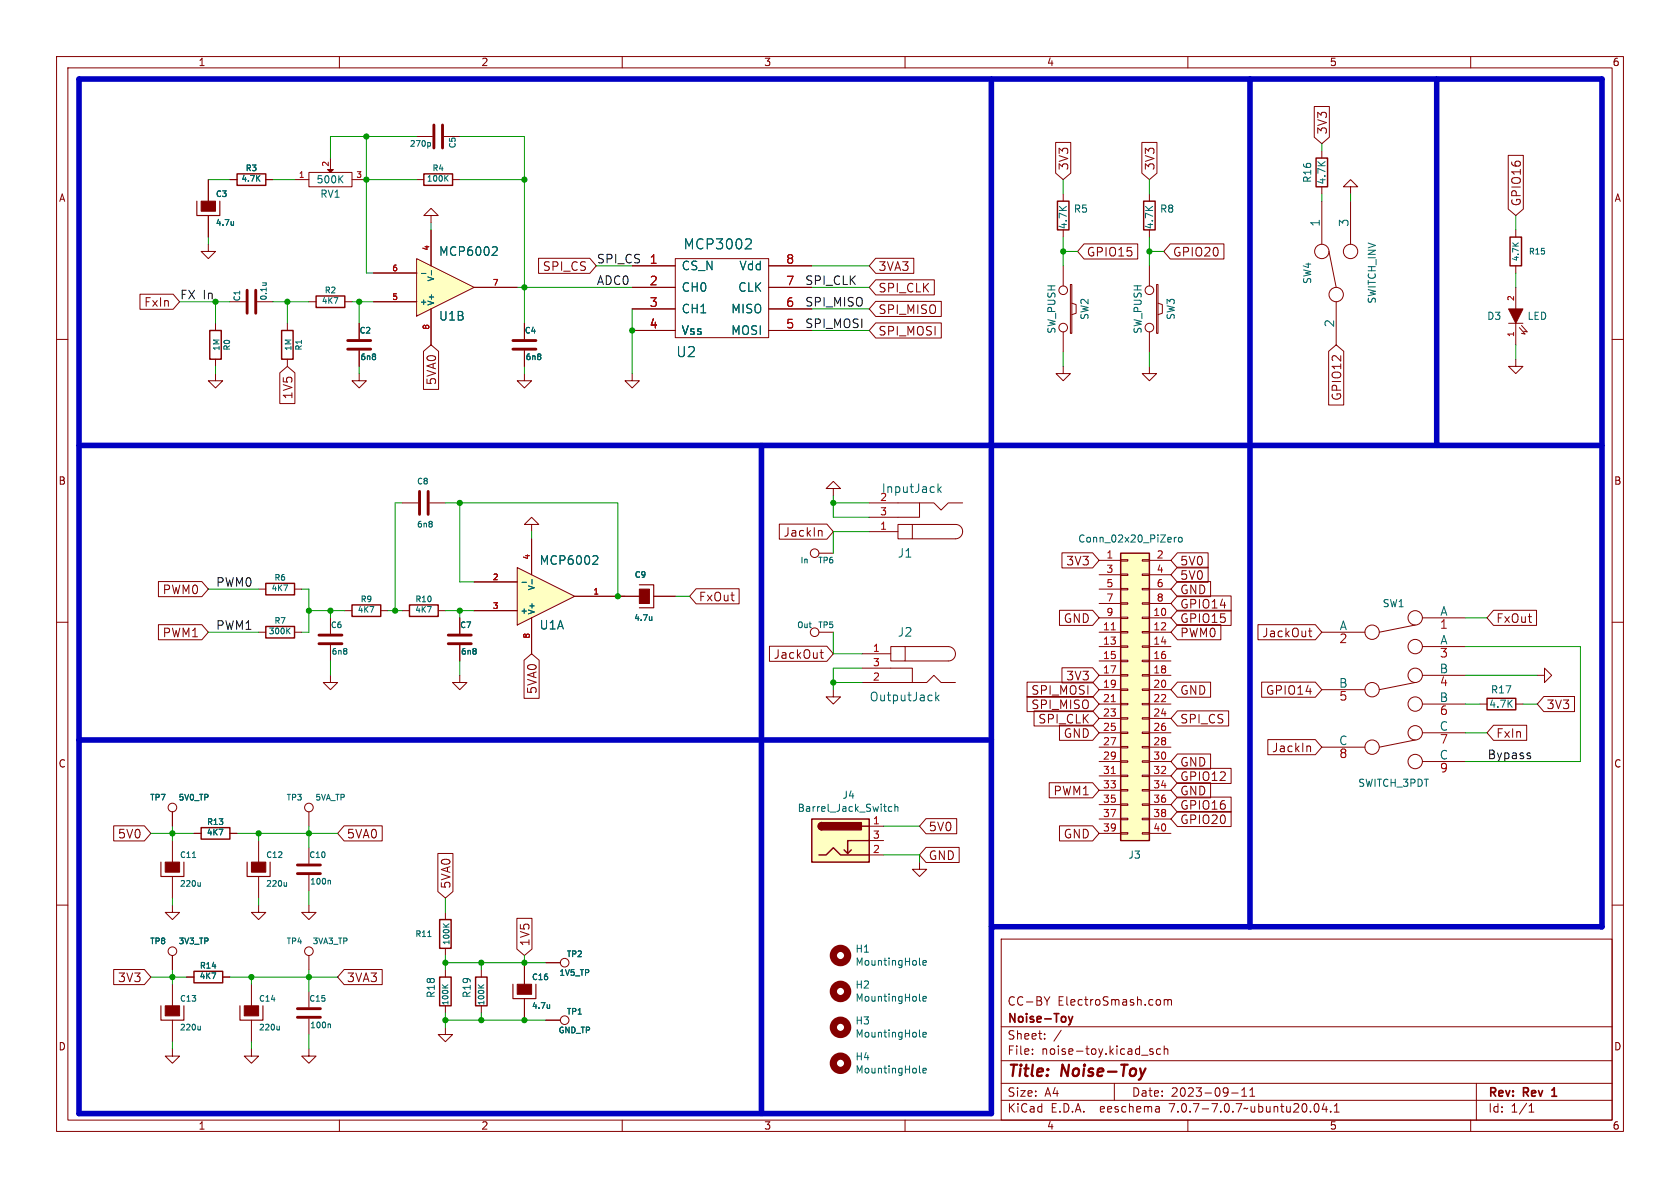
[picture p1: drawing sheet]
<svg xmlns="http://www.w3.org/2000/svg" width="297mm" height="210mm" viewBox="0 0 297 210" stroke-linecap="round" stroke-linejoin="round" font-family="sans-serif">
<g fill="none" stroke="#840000" stroke-width=".18">
<path d="M10 10h277v190h-277zM12 12h273v186h-273zM60 10v2M110 10v2M160 10v2M210 10v2M260 10v2M36.8 31.8v3.8M36.8 38.1v3.8M73.7 24.1h2.8M78.5 24.1h2.8M188 34.3v1.3"/>
<path d="M10 60h2M36.8 43.2v1.3h1.3l-1.3 1.2-1.2-1.2h1.2M38.1 57.2v1.2M92.7 57.2v2.7M94 52.1h.1M111.8 47h7.6M111.8 50.8h7.6M111.8 54.6h7.6M111.8 58.4h7.6M119.4 45.7h16.5v14h-16.5zM135.9 47h7.6M135.9 50.8h7.6"/>
<path d="M135.9 54.6h7.6M135.9 58.4h7.6M188 40.6v1.3M188 47v3.5M188 58.7v3.5M189.2 50.3h.3v8.6h-.3zM189.5 53.6l.7 .2v1.6l-.7 .2M266.7 57.2h2.5M268 50.8v3.8M268 57.2v3.8M268.6 57.9l1 1.2-.6-.2M269 57.5l1 1.2-.6-.2"/>
<path d="M285 60h2M38.1 66v1.3h1.3l-1.3 1.3-1.3-1.3h1.3M38.1 63.5v1.3M63.5 66v1.3h1.3l-1.3 1.3-1.3-1.3h1.3M92.7 66v1.3h1.3l-1.3 1.3-1.3-1.3h1.3M92.7 62v2.8M111.8 66v1.3h1.2l-1.2 1.3-1.3-1.3h1.3M188 64.8v1.2h1.2l-1.2 1.3-1.3-1.3h1.3M203.2 64.8v1.2h1.3l-1.3 1.3-1.3-1.3h1.3M268 63.5v1.3h1.2l-1.2 1.2-1.3-1.2h1.3M71.1 88.9h2.8M75.9 88.9h2.8"/>
<path d="M94 92.7h1.2l-1.2-1.3-1.3 1.3h1.3v1.3M144.8 97.8h2.5M194.3 99.1h3.8M198.1 98.9h1.3v.3h-1.3zM201.9 98.9h1.3v.3h-1.3zM203.2 99.1h3.8M10 110h2M45.7 111.8h1.3M45.7 104.1h1.3M52.1 111.8h1.2M52.1 104.1h1.2M58.4 119.4v1.3h1.3l-1.3 1.2-1.3-1.2h1.3"/>
<path d="M58.4 109.2v2.8M58.4 114v2.8M61 108h1.2M67.3 108h1.3M71.1 108h1.3M77.5 108h1.2M81.3 119.4v1.3h1.2l-1.2 1.2-1.3-1.2h1.3M109.2 105.4h3.8M115.6 105.4h3.8M144.8 111.8h2.5M194.3 109.2h3.8M194.3 111.8h3.8"/>
<path d="M194.3 114.3h3.8M194.3 116.8h3.8M194.3 119.4h3.8M194.3 101.6h3.8M194.3 104.1h3.8M194.3 106.7h3.8M198.1 119.3h1.3v.2h-1.3zM198.1 116.7h1.3v.3h-1.3zM198.1 114.2h1.3v.2h-1.3zM198.1 111.6h1.3v.3h-1.3zM198.1 109.1h1.3v.2h-1.3zM198.1 106.6h1.3v.2h-1.3z"/>
<path d="M198.1 104h1.3v.3h-1.3zM198.1 101.5h1.3v.2h-1.3zM201.9 119.3h1.3v.2h-1.3zM201.9 116.7h1.3v.3h-1.3zM201.9 114.2h1.3v.2h-1.3zM201.9 111.6h1.3v.3h-1.3zM201.9 109.1h1.3v.2h-1.3zM201.9 106.6h1.3v.2h-1.3zM201.9 104h1.3v.3h-1.3zM201.9 101.5h1.3v.2h-1.3zM203.2 109.2h3.8M203.2 111.8h3.8"/>
<path d="M203.2 114.3h3.8M203.2 116.8h3.8M203.2 119.4h3.8M203.2 101.6h3.8M203.2 104.1h3.8M203.2 106.7h3.8M233.7 111.8h7.6M250.2 110.5l-6.4 1.3M251.5 109.2h7.6M251.5 114.3h7.6M251.5 119.4h7.6M271.8 119.4h1.2v-1.3l1.3 1.3-1.3 1.3v-1.3"/>
<path d="M285 110h2M194.3 121.9h3.8M194.3 124.5h3.8M194.3 127h3.8M194.3 129.5h3.8M194.3 132.1h3.8M194.3 134.6h3.8M194.3 137.2h3.8M194.3 139.7h3.8M198.1 139.6h1.3v.2h-1.3zM198.1 137h1.3v.3h-1.3zM198.1 134.5h1.3v.2h-1.3z"/>
<path d="M198.1 132h1.3v.2h-1.3zM198.1 129.4h1.3v.3h-1.3zM198.1 126.9h1.3v.2h-1.3zM198.1 124.3h1.3v.3h-1.3zM198.1 121.8h1.3v.2h-1.3zM201.9 139.6h1.3v.2h-1.3zM201.9 137h1.3v.3h-1.3zM201.9 134.5h1.3v.2h-1.3zM201.9 132h1.3v.2h-1.3zM201.9 129.4h1.3v.3h-1.3zM201.9 126.9h1.3v.2h-1.3zM201.9 124.3h1.3v.3h-1.3z"/>
<path d="M201.9 121.8h1.3v.2h-1.3zM203.2 121.9h3.8M203.2 124.5h3.8M203.2 127h3.8M203.2 129.5h3.8M203.2 132.1h3.8M203.2 134.6h3.8M203.2 137.2h3.8M203.2 139.7h3.8M233.7 121.9h7.6M233.7 132.1h7.6M250.2 130.8l-6.4 1.3"/>
<path d="M250.2 120.7l-6.4 1.2M251.5 124.5h7.6M251.5 129.5h7.6M251.5 134.6h7.6M261.6 124.5h1.3M268 124.5h1.2M10 160h2M30.5 143.5v2.6M30.5 148.6v3.8M30.5 154.9v3.9M34.3 147.3h1.3M40.6 147.3h1.3"/>
<path d="M45.7 148.6v3.8M45.7 154.9v3.9M54.6 143.5v2.6M54.6 149.9v2.8M54.6 154.7v2.8M162.6 152.4v1.3h1.2l-1.2 1.2-1.3-1.2h1.3M194.3 147.3h3.8M194.3 142.2h3.8M194.3 144.8h3.8M198.1 147.2h1.3v.2h-1.3zM198.1 144.7h1.3v.2h-1.3zM198.1 142.1h1.3v.3h-1.3z"/>
<path d="M201.9 147.2h1.3v.2h-1.3zM201.9 144.7h1.3v.2h-1.3zM201.9 142.1h1.3v.3h-1.3zM203.2 147.3h3.8M203.2 142.2h3.8M203.2 144.8h3.8M285 160h2M30.5 160v1.3h1.2l-1.2 1.3-1.3-1.3h1.3M30.5 168.9v2.6M30.5 174v3.8M33 172.7h1.3M39.4 172.7h1.2"/>
<path d="M44.4 174v3.8M45.7 160v1.3h1.3l-1.3 1.3-1.3-1.3h1.3M54.6 160v1.3h1.3l-1.3 1.3-1.3-1.3h1.3M54.6 168.9v2.6M54.6 175.3v2.8M78.7 161.3v1.3M78.7 167.6v1.3M78.7 171.5v1.2M78.7 177.8v1.3M92.7 170.2v3.8M92.7 176.5v3.8M96.5 170.2h2.6"/>
<path d="M177 166h108v32h-108zM185.6 176.2l-.5 .8M205 176.8l.2 .2v.4l-.2 .2M205.8 176.7v1M205.8 176.8l.4-.1 .3 .2M206.5 176.9v.8M206.5 176.9l.2-.2 .3 .1 .1 .9M30.5 185.4v1.3h1.2l-1.2 1.3-1.3-1.3h1.3M30.5 180.3v3.9M44.4 185.4v1.3h1.3l-1.3 1.3-1.2-1.3h1.2M44.4 180.3v3.9M54.6 185.4v1.3h1.3l-1.3 1.3-1.3-1.3h1.3"/>
<path d="M54.6 180.1v2.8M60 198v2M78.7 181.6v1.3h1.3l-1.3 1.3-1.2-1.3h1.2M96.5 180.3h2.6M110 198v2M160 198v2M177 194.5h108M177 191.5h108M177 187.5h108M177 181.5h108M182.5 186.3v.1M182.5 185.5v.1"/>
<path d="M184.7 183.6v.1M184.7 182.8v.1M187.6 182.1l-1.3 2M197 191.5v3M203.8 185.5l-.3-.1-.3 .2 .1 .2 .5 .2v.3h-.6M204.9 195.7l.1 .9M205 196.5l-.2 .1M205 196h-.2M205.2 185.5l-.5-.1-.2 .3v.4l.1 .2h.6M205.8 185.5l.2-.1 .4 .1 .1 .9M205.8 184.9v1.5M210 198v2"/>
<path d="M217.7 193.2h1.2M219.5 193.8h.9M219.5 192.7l.5-.4v1.5M221 193.8h.8M221 192.7l.4-.4v1.5M232.5 195.2l.2-.1a.81 .81 0 0 1 .6 .6 .81 .81 0 0 1-.3 .8l-.2 .1a.81 .81 0 0 1-.3-1.4zM234.1 195l-.4 1.1h1M234.5 195.6v1M235.2 196.5v.1M235.9 196.6h.8M235.9 195.5l.4-.4v1.5M260 198v2"/>
<path d="M261 191.5v6.5M270.3 196.6h.9M270.3 195.5l.4-.4v1.5"/>
<circle cx="188" cy="51.3" r=".76"/>
<circle cx="188" cy="57.9" r=".76"/>
<circle cx="144" cy="97.8" r=".76"/>
<circle cx="144" cy="111.8" r=".76"/>
<circle cx="242.6" cy="111.8" r="1.27"/>
<circle cx="250.2" cy="114.3" r="1.27"/>
<circle cx="250.2" cy="119.4" r="1.27"/>
<circle cx="250.2" cy="109.2" r="1.27"/>
<circle cx="242.6" cy="121.9" r="1.27"/>
<circle cx="242.6" cy="132.1" r="1.27"/>
<circle cx="250.2" cy="124.5" r="1.27"/>
<circle cx="250.2" cy="134.6" r="1.27"/>
<circle cx="250.2" cy="129.5" r="1.27"/>
<circle cx="30.5" cy="142.7" r=".76"/>
<circle cx="54.6" cy="142.7" r=".76"/>
<circle cx="30.5" cy="168.1" r=".76"/>
<circle cx="54.6" cy="168.1" r=".76"/>
<circle cx="99.8" cy="170.2" r=".76"/>
<circle cx="99.8" cy="180.3" r=".76"/>
</g>
<path d="M188.9 179.7l.4 1M189.6 179.7l-.3 1M189.3 180.7l-.2 .3-.2 .2M274.3 193.8h.9M274.5 192.6l-.2 .1" fill="none" stroke="#840000" stroke-width=".3"/>
<path d="M202.5 188.9l-.6 1.3" fill="none" stroke="#840000" stroke-width=".4"/>
<path d="M34.8 35.6v2.5h4.1v-2.5M113 103.4h2.6v4h-2.6M28.4 152.4v2.5h4.1v-2.5M43.7 152.4v2.5h4.1v-2.5M28.4 177.8v2.5h4.1v-2.5M42.4 177.8v2.5h4.1v-2.5M90.7 174v2.5h4v-2.5" fill="none" stroke="#840000" stroke-width=".2"/>
<g fill="#840000" stroke="#840000" stroke-width=".18">
<path d="M29.2 152.4h2.5v1.8h-2.5z"/>
<path d="M44.4 152.4h2.6v1.8h-2.6z"/>
<path d="M35.6 35.6h2.5v1.7h-2.5z"/>
<path d="M266.7 54.6h2.5l-1.2 2.6z"/>
<path d="M29.2 177.8h2.5v1.8h-2.5z"/>
<path d="M43.2 177.8h2.5v1.8h-2.5z"/>
<path d="M91.4 174h2.6v1.8h-2.6z"/>
<path d="M113 104.1h1.8v2.6h-1.8z"/>
</g>
<g fill="none" stroke="#006464" stroke-width=".18">
<path d="M41.3 39.2v.6M41.3 39.7l-.2 .1M75.9 25.2l.2 .2v.3l-.2 .2M132.5 42.2l.2 .1a.48 .48 0 0 1 0 .7l-1 1h1.1M207.6 95v.8M208 95l-.4 .2M208.4 95.1l.2-.1 .3 .1 .1 .5-.1 .2h-.3l-.2-.1zM50.8 111.5l.5 .5M51.3 111l-.6 .6M115.2 109v.7M115.2 109.6l-.1 .1M34 151.6h.6"/>
<path d="M35.4 156v.7M35.4 156.6l-.3 .1M50.7 156.6l-.3 .1M50.7 156v.7M58.1 155.6l.3 .2v.5M75.6 165.6h.6M78.2 174.1l.6 .5M78.4 163.3l.5 .6M79.2 174.1l-.6 .4M79.4 163.3l-.6 .4M97.2 177.6v.7M97.2 178.2l-.2 .1"/>
<path d="M162.5 170.5l.2 .1M162.5 176.8l.2 .2M163.2 170.2l.6-.1-.1-.3h-.4l-.1 .2v.6h.5M163.2 176.6l.6-.2-.1-.2-.4-.1-.1 .2v.6h.5M35.4 181.4v.7M35.4 182l-.3 .1M49.4 182l-.3 .1M49.4 181.4v.7M58.1 181l.3 .2v.5M162.5 189.5l.2 .2M162.5 183.2l.2 .1M163.2 189.3l.6-.2-.1-.2-.4-.1-.1 .2v.6h.5"/>
<path d="M163.2 182.9l.6-.1-.1-.3h-.4l-.1 .2v.6h.5"/>
</g>
<path d="M186.9 35.6h2.1v5h-2.1zM37.1 58.4h2v5.1h-2zM198.1 97.8h5.1v50.8h-5.1zM47 110.7h5.1v2.1h-5.1zM47 103.1h5.1v2.1h-5.1zM62.2 106.9h5.1v2.1h-5.1zM72.4 106.9h5.1v2.1h-5.1zM262.9 123.4h5.1v2.1h-5.1zM35.6 146.3h5v2h-5zM34.3 171.7h5.1v2h-5.1zM77.7 172.7h2.1v5.1h-2.1zM77.7 162.6h2.1v5h-2.1z" fill="none" stroke="#840000" stroke-width=".25"/>
<path d="M198.1 97.8h5.1v50.8h-5.1z" fill="#ffffc2" stroke="#ffffc2" stroke-width=".18"/>
<path d="M196.5 111.3h.7M196.5 124h.7M196.5 136.7h.7" fill="none" stroke="#a90000" stroke-width=".18"/>
<path d="M76.7 22.1v4.1M78.2 22.1v4.1M90.7 61.7h4M90.7 60.2h4M74.2 86.9v4M75.7 86.9v4M56.4 113.8h4.1M56.4 112.3h4.1M52.6 154.4h4M52.6 152.9h4M52.6 179.8h4M52.6 178.3h4" fill="none" stroke="#840000" stroke-width=".51"/>
<g fill="none" stroke="#840000" stroke-width="1.3">
<circle cx="148.6" cy="168.9" r="1.27"/>
<circle cx="148.6" cy="175.3" r="1.27"/>
<circle cx="148.6" cy="188" r="1.27"/>
<circle cx="148.6" cy="181.6" r="1.27"/>
</g>
<path d="M91.4 100.3l10.2 5.1-10.2 5.1z" fill="#ffffc2"/>
<g fill="none" stroke="#840000" stroke-width=".18">
<path d="M40.6 31.8h1.3M47 31.8h1.3M52.1 31.8h2.5M54.6 30.5h7.6v2.5h-7.6zM58.4 27.9v2.1M62.2 31.8h2.6M203.2 34.3v1.3M233.7 26.7v1.2M233.7 33v1.3M233.7 35.6v7.6M238.8 33h1.2l-1.2-1.2-1.3 1.2h1.3v1.3M238.8 35.6v7.6"/>
<path d="M40.6 53.3h2.8M45.5 53.3h2.8M50.8 57.2v1.2M54.6 53.3h1.3M61 53.3h1.2M63.5 57.2v2.7M203.2 40.6v1.3M203.2 47v3.5M203.2 58.7v3.5M204.5 50.3h.2v8.6h-.2zM204.7 53.6l.8 .2v1.6l-.8 .2M234.9 44.5l1.3 6.3"/>
<path d="M236.2 53.3v7.7M268 40.6v1.3M268 47v1.3M50.8 63.5v1.3M63.5 62v2.8M94 95.3v6.3M147.3 86.4h1.3l-1.3-1.3-1.3 1.3h1.3v1.2M153.7 88.9h11.4l1.3 1.3 1.2-1.3h2.6M153.7 94h5M158.7 92.7h2.6v2.6h-2.6zM161.3 92.7h7.6a1.27 1.27 0 0 1 1.3 1.3 1.27 1.27 0 0 1-1.3 1.3h-7.6M162.6 88.9v2.5h-8.9"/>
<path d="M81.3 109.2v2.8M81.3 114v2.8M83.8 102.9h7.6M83.8 108h7.6M91.4 100.3l10.2 5.1-10.2 5.1zM94 109.2v6.4M101.6 105.4h7.6M152.4 118.1h8.9v2.6M152.4 115.6h5.1M157.5 114.3h2.5v2.5h-2.5zM160 114.3h7.6a1.27 1.27 0 0 1 1.3 1.3 1.27 1.27 0 0 1-1.3 1.2h-7.6M147.3 121.9v1.3h1.3l-1.3 1.3-1.3-1.3h1.3"/>
<path d="M152.4 120.7h11.4l1.3-1.3 1.3 1.3h2.5M153.7 146.1h2.5M153.7 151.1h2.5M153.7 148.6h2.5M85.1 171.5v1.2M85.1 177.8v1.3"/>
<circle cx="203.2" cy="51.3" r=".76"/>
<circle cx="203.2" cy="57.9" r=".76"/>
<circle cx="233.7" cy="44.4" r="1.27"/>
<circle cx="236.2" cy="52.1" r="1.27"/>
<circle cx="238.8" cy="44.4" r="1.27"/>
</g>
<g fill="none" stroke="#006464" stroke-width=".18">
<path d="M60.1 31.6l.5 .7M60.6 31.1l-.7 .7M46.4 50h.7M47 50l.1 .1M105 98.2l.5 .1 .2 .4-1 1.1h1M165.8 85.5v1.6M166 86.5l.4 .6M166.4 86l-.6 .6M92.3 102.9h.8M94.1 102.5v.7M165.4 122.4v1.5M165.6 123.3l.4 .6"/>
<path d="M166 122.9l-.6 .6M157.7 142.6h-.4l-.2 .2 .1 .6h.5M158.2 142.7l.2-.1h.3v.8M158.2 142.2v1.2M84.5 174.1l.6 .5M85.5 174.1l-.5 .4"/>
</g>
<path d="M43.7 51.3v4.1M45.2 51.3v4.1M61.5 61.7h4M61.5 60.2h4M79.2 113.8h4.1M79.2 112.3h4.1" fill="none" stroke="#840000" stroke-width=".51"/>
<g fill="none" stroke="#840000" stroke-width=".25">
<path d="M41.9 30.7h5.1v2.1h-5.1zM202.2 35.6h2v5h-2zM232.7 27.9h2v5.1h-2zM49.8 58.4h2v5.1h-2zM55.9 52.3h5.1v2.1h-5.1zM267 41.9h2v5.1h-2zM143.5 144.8h10.2v7.6h-10.2zM144.8 151.1h1.2l1.3-1.2 1.3 1.2h5.1M145.3 145.4a.64 .64 0 0 0-.6 .7 .64 .64 0 0 0 .6 .6M150.5 150.2l-.6 .7M152.4 146.1h1.3M153.7 148.6h-3.8v2.3l-.7-.7"/>
<path d="M84.1 172.7h2v5.1h-2z"/>
</g>
<path d="M143.5 144.8h10.2v7.6h-10.2z" fill="#ffffc2" stroke="#ffffc2" stroke-width=".18"/>
<g fill="#840000" stroke="#840000" stroke-width=".25">
<path d="M144.8 145.6l.5-.2v1.3a.64 .64 0 0 1-.6-.4 .64 .64 0 0 1 .1-.7z"/>
<path d="M145.3 145.4h7v1.3h-7z"/>
</g>
<path d="M57.9 30h1l-.5 .5z" fill="#840000" stroke="#840000" stroke-width=".18"/>
<path d="M73.7 45.7l10.1 5.1-10.1 5.1z" fill="#ffffc2"/>
<g fill="none" stroke="#840000" stroke-width=".18">
<path d="M232.3 18.8h2.7v5.5l-1.3 1.1-1.4-1.1zM36.8 31.8v3.8M36.8 38.1v3.8M40.6 31.8h1.3M47 31.8h1.3M73.7 31.8h1.2M76.2 38.1h1.3l-1.3-1.3-1.3 1.3h1.3v1.3M80 31.8h1.3M186.6 25.2h2.7v5.4l-1.3 1.2-1.4-1.2zM201.9 25.2h2.6v5.4l-1.3 1.2-1.3-1.2zM266.6 27.5h2.7v9.5l-1.3 1.1-1.4-1.1zM24.7 52h5.9l1.1 1.3-1.1 1.4h-5.9z"/>
<path d="M63.5 57.2v2.7M66 53.3h7.7M66 48.3h7.7M73.7 45.7l10.1 5.1-10.1 5.1zM76.2 40.6v6.4M76.2 54.6v6.4M83.8 50.8h7.6M92.7 57.2v2.7M95.2 45.7h9.1l1.1 1.3-1.1 1.3h-9.1zM111.8 50.8h7.6M111.8 47h7.6M111.8 54.6h7.6"/>
<path d="M111.8 58.4h7.6M135.9 50.8h7.6M135.9 47h7.6M135.9 54.6h7.6M135.9 58.4h7.6M154.8 49.5h10.4v2.6h-10.4l-1.1-1.3zM154.8 45.7h6.7v2.6h-6.7l-1.1-1.3zM154.8 53.3h11.6v2.6h-11.6l-1.1-1.3zM154.8 57.1h11.6v2.7h-11.6l-1.1-1.4zM191.6 43.1h9.5v2.7h-9.5l-1.1-1.3zM206.9 43.1h9.5v2.7h-9.5l-1.2-1.3zM49.5 65.9l1.3-1.1 1.3 1.1v5.4h-2.6z"/>
<path d="M63.5 62v2.8M74.9 62.1l1.3-1.1 1.3 1.1v6.7h-2.6zM92.7 62v2.8M234.9 62.1l1.3-1.1 1.4 1.1v9.5h-2.7zM94 95.3v6.3M137.8 92.6h8.4l1.1 1.4-1.1 1.3h-8.4zM145.1 93.8l.2 .2v.8M187.7 97.7h5.5l1.1 1.4-1.1 1.3h-5.5zM208.2 97.7h5.4v2.7h-5.4l-1.2-1.3zM28 110.4h7.7l1.1 1.4-1.1 1.3h-7.7zM28 102.8h7.7l1.1 1.3-1.1 1.4h-7.7zM81.3 109.2v2.8"/>
<path d="M81.3 114v2.8M83.8 102.9h7.6M83.8 108h7.6M92.6 116.7l1.4-1.1 1.3 1.1v6.7h-2.7zM94 109.2v6.4M101.6 105.4h11.4M115.6 105.4h3.8M123.1 104.1h7.6v2.6h-7.6l-1.2-1.3zM136 114.2h10.2l1.1 1.4-1.1 1.3h-10.2zM145 115.4h.6M145.2 116.2l.4 .2M187.3 107.9h5.9l1.1 1.3-1.1 1.4h-5.9z"/>
<path d="M187.7 118h5.5l1.1 1.4-1.1 1.3h-5.5zM208.2 105.3h9.4v2.7h-9.4l-1.2-1.3zM208.2 102.8h5.8v2.7h-5.8l-1.2-1.4zM208.2 100.3h5.4v2.6h-5.4l-1.2-1.3zM208.2 110.4h7.6v2.7h-7.6l-1.2-1.3zM208.2 107.9h9.4v2.7h-9.4l-1.2-1.4zM222.4 110.4h10.1l1.2 1.4-1.2 1.3h-10.1zM231.3 111.5h.6M231.5 112.3l.4 .3M264 107.9h7.6v2.7h-7.6l-1.1-1.4zM181.6 120.6h11.6l1.1 1.3-1.1 1.4h-11.6zM181.6 123.1h11.6l1.1 1.4-1.1 1.3h-11.6z"/>
<path d="M182.8 125.7h10.4l1.1 1.3-1.1 1.3h-10.4zM185.5 138.4h7.7l1.1 1.3-1.1 1.3h-7.7zM187.3 128.2h5.9l1.1 1.3-1.1 1.4h-5.9zM208.2 133.3h5.8v2.7h-5.8l-1.2-1.4zM208.2 125.7h9v2.6h-9l-1.2-1.3zM208.2 138.4h5.8v2.6h-5.8l-1.2-1.3zM208.2 135.8h9.4v2.7h-9.4l-1.2-1.3zM208.2 120.6h5.8v2.7h-5.8l-1.2-1.4zM223 120.6h9.5l1.2 1.3-1.2 1.4h-9.5zM224.1 130.7h8.4l1.2 1.4-1.2 1.3h-8.4zM231.5 131.9l.2 .2v.8M264 128.2h5.9v2.7h-5.9l-1.1-1.4z"/>
<path d="M272.9 123.1h5.5v2.7h-5.5l-1.1-1.3zM20.1 146h5.4l1.2 1.3-1.2 1.4h-5.4zM30.5 143.5v2.6M34.3 147.3h1.3M40.6 147.3h1.3M60.8 146h6.8v2.7h-6.8l-1.1-1.4zM77.4 150.9h2.7v6.7l-1.4 1.2-1.3-1.2zM163.7 144.7h5.4v2.7h-5.4l-1.1-1.3zM163.7 149.8h5.9v2.7h-5.9l-1.1-1.4zM187.3 146h5.9l1.1 1.3-1.1 1.4h-5.9zM208.2 140.9h9.4v2.7h-9.4l-1.2-1.4zM208.2 143.4h9.4v2.7h-9.4l-1.2-1.3z"/>
<path d="M20.1 171.4h5.4l1.2 1.3-1.2 1.4h-5.4zM30.5 168.9v2.6M33 172.7h1.3M39.4 172.7h1.2M60.8 171.4h6.8v2.7h-6.8l-1.1-1.4zM91.4 162.3h2.6v5.5l-1.3 1.1-1.3-1.1zM92.7 170.2v3.8M92.7 176.5v3.8M96.5 170.2h2.6M96.5 180.3h2.6"/>
</g>
<g fill="none" stroke="#006464" stroke-width=".18">
<path d="M41.3 39.2v.6M41.3 39.7l-.2 .1M78.8 31.5l.4 .5M79.2 31l-.6 .6M74.5 48.3h.8M76.3 47.8v.8M87.3 43.6l.5 .1 .1 .4-.9 1h.9M132.5 42.2l.2 .1a.48 .48 0 0 1 0 .7l-1 1h1.1M105 98.2l.5 .1 .2 .4-1 1.1h1M92.3 102.9h.8M94.1 102.5v.7M115.2 109v.7"/>
<path d="M115.2 109.6l-.1 .1M97.2 177.6v.7M97.2 178.2l-.2 .1"/>
</g>
<path d="M74.9 30.7h5.1v2.1h-5.1z" fill="none" stroke="#840000" stroke-width=".25"/>
<path d="M270.4 133.6l.2 .2-.2 .3M270.4 133.1l.1 .1" fill="none" stroke="#0f0f0f" stroke-width=".18"/>
<path d="M175.3 14v182.9h-161.3v-182.9h269.2v149.8h-107.9M221 14v149.8M254 14v64.7M14 78.7h269.2M134.6 78.7v118.2M14 130.8h161.3" fill="none" stroke="#0000c2" stroke-width=".99"/>
<g fill="none" stroke="#009600" stroke-width=".18">
<path d="M36.8 31.8h3.8M48.3 31.8h3.8M64.8 31.8h8.9M64.8 24.1v24.2h1.2M73.7 24.1h-15.3v3.8M76.2 39.4v1.2M81.3 24.1h11.4v33.1M81.3 31.8h11.4M188 31.8v2.5M203.2 31.8v2.5M233.7 25.4v1.3M233.7 34.3v1.3"/>
<path d="M238.8 34.3v1.3M268 38.1v2.5M31.7 53.3h8.9M36.8 41.9v1.3M38.1 53.3v3.9M48.3 53.3h6.3M50.8 53.3v3.9M62.2 53.3h3.8M63.5 53.3v3.9M91.4 50.8h20.4M105.4 47h6.4M111.8 54.6v11.4"/>
<path d="M143.5 50.8h10.2M143.5 47h10.2M143.5 58.4h10.2M143.5 54.6h10.2M188 44.5h2.5M188 41.9v5.1M203.2 44.5h2.5M203.2 41.9v5.1M268 48.3v2.5M38.1 64.8v1.2M63.5 64.8v1.2M92.7 64.8v1.2"/>
<path d="M188 62.2v2.6M203.2 62.2v2.6M268 61v2.5M71.1 88.9h-1.3v19.1M78.7 88.9h30.5v16.5h1.3M81.3 88.9v14h2.5M94 94v1.3M147.3 87.6v3.8h6.4M147.3 88.9h6.4M153.7 94h-6.4v3.8M36.8 104.1h8.9M36.8 111.8h8.9"/>
<path d="M53.3 104.1h1.3v7.7h-1.3M54.6 108h6.4M58.4 108v1.2M58.4 116.8v2.6M68.6 108h2.5M78.7 108h5.1M81.3 108v1.2M81.3 116.8v2.6M119.4 105.4h2.5M147.3 111.8v3.8h5.1M152.4 118.1h-5.1v3.8M259.1 114.3h20.3v20.3h-20.3"/>
<path d="M259.1 119.4h12.7M259.1 109.2h3.8M147.3 120.7h5.1M259.1 124.5h2.5M259.1 129.5h3.8M269.2 124.5h2.6M26.7 147.3h7.6M30.5 146.1v2.5M30.5 158.8v1.2M41.9 147.3h17.8M45.7 147.3v1.3M45.7 158.8v1.2"/>
<path d="M54.6 146.1v3.8M54.6 157.5v2.5M78.7 158.8v2.5M156.2 151.1h6.4v1.3M156.2 146.1h6.4M26.7 172.7h6.3M30.5 171.5v2.5M40.6 172.7h19.1M44.4 172.7v1.3M54.6 171.5v3.8M78.7 170.2h17.8M78.7 168.9v2.6"/>
<path d="M78.7 179.1v2.5M85.1 170.2v1.3M85.1 179.1v1.2M92.7 168.9v1.3M30.5 184.2v1.2M44.4 184.2v1.2M54.6 182.9v2.5M78.7 180.3h17.8"/>
</g>
<g fill="#009600" stroke="#009600" stroke-width=".18">
<circle cx="63.5" cy="53.3" r=".46"/>
<circle cx="64.8" cy="24.1" r=".46"/>
<circle cx="38.1" cy="53.3" r=".46"/>
<circle cx="50.8" cy="53.3" r=".46"/>
<circle cx="54.6" cy="108" r=".46"/>
<circle cx="58.4" cy="108" r=".46"/>
<circle cx="92.7" cy="31.8" r=".46"/>
<circle cx="64.8" cy="31.8" r=".46"/>
<circle cx="92.7" cy="50.8" r=".46"/>
<circle cx="111.8" cy="58.4" r=".46"/>
<circle cx="147.3" cy="88.9" r=".46"/>
<circle cx="188" cy="44.5" r=".46"/>
<circle cx="203.2" cy="44.5" r=".46"/>
<circle cx="30.5" cy="172.7" r=".46"/>
<circle cx="45.7" cy="147.3" r=".46"/>
<circle cx="30.5" cy="147.3" r=".46"/>
<circle cx="44.4" cy="172.7" r=".46"/>
<circle cx="54.6" cy="172.7" r=".46"/>
<circle cx="85.1" cy="170.2" r=".46"/>
<circle cx="78.7" cy="170.2" r=".46"/>
<circle cx="78.7" cy="180.3" r=".46"/>
<circle cx="69.8" cy="108" r=".46"/>
<circle cx="54.6" cy="147.3" r=".46"/>
<circle cx="147.3" cy="120.7" r=".46"/>
<circle cx="109.2" cy="105.4" r=".46"/>
<circle cx="92.7" cy="170.2" r=".46"/>
<circle cx="81.3" cy="88.9" r=".46"/>
<circle cx="81.3" cy="108" r=".46"/>
<circle cx="92.7" cy="180.3" r=".46"/>
<circle cx="85.1" cy="180.3" r=".46"/>
</g>
<g font-size="2.8" fill="#840000">
<text x="178" y="190.9">Title:</text>
<text x="187.7" y="190.9">Noise-Toy</text>
</g>
<g font-size="2.5" fill="#006464">
<text x="120.8" y="44.3">MCP3002</text>
<text x="119.5" y="63.3">U2</text>
</g>
<g font-size="2.1" fill="#840000">
<text x="234.8" y="23.9" transform="rotate(-90 234.8 23.9)">3V3</text>
<text x="189.1" y="30.2" transform="rotate(-90 189.1 30.2)">3V3</text>
<text x="204.3" y="30.2" transform="rotate(-90 204.3 30.2)">3V3</text>
<text x="269.1" y="36.6" transform="rotate(-90 269.1 36.6)">GPIO16</text>
<text x="192" y="45.5">GPIO15</text>
<text x="207.3" y="45.5">GPIO20</text>
<text x="95.9" y="48.1">SPI_CS</text>
<text x="155.2" y="51.9">SPI_CLK</text>
<text x="155.2" y="48.1">3VA3</text>
<text x="25.4" y="54.4">FxIn</text>
<text x="155.2" y="55.7">SPI_MISO</text>
<text x="155.2" y="59.5">SPI_MOSI</text>
<text x="51.9" y="70.7" transform="rotate(-90 51.9 70.7)">1V5</text>
<text x="77.3" y="68.2" transform="rotate(-90 77.3 68.2)">5VA0</text>
<text x="237.3" y="70.9" transform="rotate(-90 237.3 70.9)">GPIO12</text>
<text x="138.5" y="95.1">JackIn</text>
<text x="188.4" y="100.2">3V3</text>
<text x="208.5" y="100.2">5V0</text>
<text x="28.7" y="105.2">PWM0</text>
<text x="123.4" y="106.5">FxOut</text>
<text x="208.5" y="107.8">GPIO14</text>
<text x="208.5" y="105.2">GND</text>
<text x="208.5" y="102.7">5V0</text>
<text x="28.7" y="112.9">PWM1</text>
<text x="188" y="110.3">GND</text>
<text x="208.5" y="112.9">PWM0</text>
<text x="208.5" y="110.3">GPIO15</text>
<text x="223.1" y="112.9">JackOut</text>
<text x="264.4" y="110.3">FxOut</text>
<text x="136.7" y="116.7">JackOut</text>
<text x="95.1" y="122.8" transform="rotate(-90 95.1 122.8)">5VA0</text>
<text x="182.3" y="123">SPI_MOSI</text>
<text x="182.3" y="125.6">SPI_MISO</text>
<text x="188.4" y="120.5">3V3</text>
<text x="208.5" y="123">GND</text>
<text x="223.7" y="123">GPIO14</text>
<text x="273.3" y="125.6">3V3</text>
<text x="183.5" y="128.1">SPI_CLK</text>
<text x="188" y="130.6">GND</text>
<text x="208.5" y="128.1">SPI_CS</text>
<text x="264.4" y="130.6">FxIn</text>
<text x="208.5" y="135.7">GND</text>
<text x="224.8" y="133.2">JackIn</text>
<text x="186.2" y="140.8">PWM1</text>
<text x="208.5" y="143.3">GPIO16</text>
<text x="208.5" y="140.8">GND</text>
<text x="208.5" y="138.3">GPIO12</text>
<text x="20.8" y="148.4">5V0</text>
<text x="61.2" y="148.4">5VA0</text>
<text x="164.1" y="147.1">5V0</text>
<text x="188" y="148.4">GND</text>
<text x="208.5" y="145.9">GPIO20</text>
<text x="164.1" y="152.2">GND</text>
<text x="79.8" y="157.2" transform="rotate(-90 79.8 157.2)">5VA0</text>
<text x="93.8" y="167.4" transform="rotate(-90 93.8 167.4)">1V5</text>
<text x="20.8" y="173.8">3V3</text>
<text x="61.2" y="173.8">3VA3</text>
<text x="178" y="178">CC-BY</text>
<text x="186.9" y="178">ElectroSmash.com</text>
<text x="178" y="184">Sheet:</text>
<text x="178" y="181.2">Noise-Toy</text>
<text x="178" y="186.7">File:</text>
<text x="184.1" y="186.7">noise-toy.kicad_sch</text>
<text x="178" y="196.9">KiCad</text>
<text x="178" y="194.1">Size:</text>
<text x="184.7" y="194.1">A4</text>
<text x="185.7" y="196.9">E.D.A.</text>
<text x="194.6" y="196.9">eeschema</text>
<text x="200" y="194.1">Date:</text>
<text x="207" y="196.9">7.0.7-7.0.7~ubuntu20.04.1</text>
<text x="207" y="194.1">2023-09-11</text>
<text x="263" y="194.3">Rev:</text>
<text x="263" y="196.9">Id:</text>
<text x="267.1" y="196.9">1/1</text>
<text x="269.4" y="194.3">Rev</text>
<text x="275.1" y="194.3">1</text>
</g>
<g font-size="2.1" fill="#006464">
<text x="233.4" y="40.2" transform="rotate(-90 233.4 40.2)">1</text>
<text x="238.5" y="40.2" transform="rotate(-90 238.5 40.2)">3</text>
<text x="77.5" y="45.4">MCP6002</text>
<text x="120.4" y="48">CS_N</text>
<text x="130.7" y="48">Vdd</text>
<text x="120.4" y="51.8">CH0</text>
<text x="130.4" y="51.8">CLK</text>
<text x="77.5" y="56.9">U1B</text>
<text x="120.4" y="55.6">CH1</text>
<text x="120.4" y="59.4">Vss</text>
<text x="129.2" y="59.4">MOSI</text>
<text x="129.2" y="55.6">MISO</text>
<text x="236" y="58" transform="rotate(-90 236 58)">2</text>
<text x="155.8" y="87.4">InputJack</text>
<text x="95.3" y="100.1">MCP6002</text>
<text x="158.6" y="98.8">J1</text>
<text x="95.3" y="111.5">U1A</text>
<text x="158.6" y="112.8">J2</text>
<text x="236.8" y="111.5">A</text>
<text x="254.5" y="109">A</text>
<text x="254.4" y="119.1">B</text>
<text x="254.5" y="114">A</text>
<text x="153.7" y="124.2">OutputJack</text>
<text x="236.7" y="121.7">B</text>
<text x="254.4" y="124.2">B</text>
<text x="236.7" y="131.8">C</text>
<text x="254.4" y="129.3">C</text>
<text x="254.4" y="134.4">C</text>
</g>
<g font-size="2.1" fill="#0f0f0f">
<text x="105.4" y="46.7">SPI_CS</text>
<text x="31.7" y="53">FX In</text>
<text x="105.4" y="50.5">ADC0</text>
<text x="142.2" y="50.5">SPI_CLK</text>
<text x="142.2" y="58.1">SPI_MOSI</text>
<text x="142.2" y="54.3">SPI_MISO</text>
<text x="38.1" y="103.8">PWM0</text>
<text x="38.1" y="111.4">PWM1</text>
<text x="262.9" y="134.3">Bypass</text>
</g>
<g font-size="2.1" fill="#a90000">
<text x="114.8" y="46.7">1</text>
<text x="138.9" y="46.7">8</text>
<text x="114.8" y="50.5">2</text>
<text x="138.9" y="50.5">7</text>
<text x="114.8" y="54.4">3</text>
<text x="114.8" y="58.2">4</text>
<text x="138.9" y="58.2">5</text>
<text x="138.9" y="54.4">6</text>
<text x="236.7" y="114">2</text>
<text x="254.5" y="111.5">1</text>
<text x="254.5" y="116.5">3</text>
<text x="236.7" y="124.2">5</text>
<text x="254.5" y="121.6">4</text>
<text x="254.5" y="126.7">6</text>
<text x="254.5" y="131.8">7</text>
<text x="236.7" y="134.3">8</text>
<text x="254.5" y="136.9">9</text>
</g>
<g font-size="1.8" fill="#840000">
<text x="35" y="11.9">1</text>
<text x="85" y="11.9">2</text>
<text x="135" y="11.9">3</text>
<text x="185" y="11.9">4</text>
<text x="235" y="11.9">5</text>
<text x="285" y="11.9">6</text>
<text x="10.3" y="35.9">A</text>
<text x="285.3" y="35.9">A</text>
<text x="10.3" y="85.9">B</text>
<text x="285.3" y="85.9">B</text>
<text x="10.3" y="135.9">C</text>
<text x="285.3" y="135.9">C</text>
<text x="10.3" y="185.9">D</text>
<text x="285.3" y="185.9">D</text>
<text x="35" y="199.9">1</text>
<text x="85" y="199.9">2</text>
<text x="135" y="199.9">3</text>
<text x="185" y="199.9">4</text>
<text x="235" y="199.9">5</text>
<text x="285" y="199.9">6</text>
</g>
<g font-size="1.8" fill="#006464">
<text x="55.9" y="32.6">500K</text>
<text x="56.5" y="35.2">RV1</text>
<text x="232" y="32.4" transform="rotate(-90 232 32.4)">R16</text>
<text x="234.5" y="32.7" transform="rotate(-90 234.5 32.7)">4.7K</text>
<text x="188.8" y="40.6" transform="rotate(-90 188.8 40.6)">4.7K</text>
<text x="189.7" y="37.8">R5</text>
<text x="204.1" y="40.6" transform="rotate(-90 204.1 40.6)">4.7K</text>
<text x="205" y="37.8">R8</text>
<text x="232" y="50.3" transform="rotate(-90 232 50.3)">SW4</text>
<text x="243.4" y="53.8" transform="rotate(-90 243.4 53.8)">SWITCH_INV</text>
<text x="186.8" y="59.1" transform="rotate(-90 186.8 59.1)">SW_PUSH</text>
<text x="192.6" y="56.6" transform="rotate(-90 192.6 56.6)">SW2</text>
<text x="202" y="59.1" transform="rotate(-90 202 59.1)">SW_PUSH</text>
<text x="207.9" y="56.6" transform="rotate(-90 207.9 56.6)">SW3</text>
<text x="262.8" y="56.7">D3</text>
<text x="270" y="56.7">LED</text>
<text x="190.5" y="96.1">Conn_02x20_PiZero</text>
<text x="244.3" y="107.5">SW1</text>
<text x="263.2" y="125.3">4.7K</text>
<text x="263.5" y="122.8">R17</text>
<text x="140.9" y="143.7">Barrel_Jack_Switch</text>
<text x="148.8" y="141.4">J4</text>
<text x="240" y="139.3">SWITCH_3PDT</text>
<text x="199.4" y="152">J3</text>
<text x="151.1" y="168.6">H1</text>
<text x="151.1" y="170.9">MountingHole</text>
<text x="77.1" y="176.5" transform="rotate(-90 77.1 176.5)">R18</text>
<text x="83.4" y="176.5" transform="rotate(-90 83.4 176.5)">R19</text>
<text x="151.1" y="175">H2</text>
<text x="151.1" y="177.3">MountingHole</text>
<text x="151.1" y="181.3">H3</text>
<text x="151.1" y="183.6">MountingHole</text>
<text x="151.1" y="187.7">H4</text>
<text x="151.1" y="190">MountingHole</text>
</g>
<g font-size="1.8" fill="#a90000">
<text x="155.5" y="88.6">2</text>
<text x="155.5" y="93.7">1</text>
<text x="155.5" y="91.2">3</text>
<text x="195.5" y="98.8">1</text>
<text x="195.5" y="101.3">3</text>
<text x="204.4" y="98.8">2</text>
<text x="204.4" y="101.3">4</text>
<text x="195.5" y="103.9">5</text>
<text x="195.5" y="106.4">7</text>
<text x="204.4" y="103.9">6</text>
<text x="204.4" y="106.4">8</text>
<text x="194.9" y="111.5">11</text>
<text x="195.5" y="109">9</text>
<text x="203.8" y="109">10</text>
<text x="203.8" y="111.5">12</text>
<text x="154.2" y="115.3">1</text>
<text x="154.2" y="117.9">3</text>
<text x="194.9" y="114">13</text>
<text x="194.9" y="116.6">15</text>
<text x="194.9" y="119.1">17</text>
<text x="203.8" y="114">14</text>
<text x="203.8" y="116.6">16</text>
<text x="203.8" y="119.1">18</text>
<text x="154.2" y="120.4">2</text>
<text x="194.9" y="121.7">19</text>
<text x="194.9" y="124.2">21</text>
<text x="203.8" y="121.7">20</text>
<text x="203.8" y="124.2">22</text>
<text x="194.9" y="126.7">23</text>
<text x="194.9" y="129.3">25</text>
<text x="194.9" y="131.8">27</text>
<text x="203.8" y="126.7">24</text>
<text x="203.8" y="129.3">26</text>
<text x="203.8" y="131.8">28</text>
<text x="194.9" y="134.4">29</text>
<text x="194.9" y="136.9">31</text>
<text x="203.8" y="134.4">30</text>
<text x="203.8" y="136.9">32</text>
<text x="194.9" y="139.4">33</text>
<text x="194.9" y="142">35</text>
<text x="203.8" y="139.4">34</text>
<text x="203.8" y="142">36</text>
<text x="154.2" y="145.8">1</text>
<text x="154.2" y="148.3">3</text>
<text x="194.9" y="144.5">37</text>
<text x="194.9" y="147.1">39</text>
<text x="203.8" y="144.5">38</text>
<text x="203.8" y="147.1">40</text>
<text x="154.2" y="150.9">2</text>
</g>
<g font-size="1.4" fill="#a90000">
<text x="58.2" y="29.6" transform="rotate(-90 58.2 29.6)">2</text>
<text x="52.7" y="31.5">1</text>
<text x="62.9" y="31.5">3</text>
<text x="75.9" y="44.4" transform="rotate(-90 75.9 44.4)">4</text>
<text x="69.2" y="53.1">5</text>
<text x="69.2" y="48">6</text>
<text x="87" y="50.5">7</text>
<text x="267.7" y="53.3" transform="rotate(-90 267.7 53.3)">2</text>
<text x="75.9" y="58.4" transform="rotate(-90 75.9 58.4)">8</text>
<text x="267.7" y="59.7" transform="rotate(-90 267.7 59.7)">1</text>
<text x="93.7" y="99" transform="rotate(-90 93.7 99)">4</text>
<text x="87" y="102.6">2</text>
<text x="87" y="107.7">3</text>
<text x="104.8" y="105.2">1</text>
<text x="93.7" y="113" transform="rotate(-90 93.7 113)">8</text>
</g>
<g font-size="1.4" fill="#006464">
<text x="72.4" y="26.1">270p</text>
<text x="80.7" y="26.3" transform="rotate(-90 80.7 26.3)">C5</text>
<text x="38.1" y="35">C3</text>
<text x="42.6" y="32.3">4.7K</text>
<text x="43.3" y="30.5">R3</text>
<text x="75.4" y="32.3">100K</text>
<text x="76.4" y="30.5">R4</text>
<text x="38.1" y="40.1">4.7u</text>
<text x="268.7" y="46.3" transform="rotate(-90 268.7 46.3)">4.7K</text>
<text x="270.2" y="45.2">R15</text>
<text x="42.6" y="53.4" transform="rotate(-90 42.6 53.4)">C1</text>
<text x="47.3" y="53.2" transform="rotate(-90 47.3 53.2)">0.1u</text>
<text x="56.8" y="53.9">4K7</text>
<text x="57.3" y="52">R2</text>
<text x="76.9" y="49.9" transform="rotate(-90 76.9 49.9)">V-</text>
<text x="63.5" y="59.2">C2</text>
<text x="74.2" y="54.1">+</text>
<text x="76.9" y="54.1" transform="rotate(-90 76.9 54.1)">V+</text>
<text x="92.7" y="59.2">C4</text>
<text x="39" y="62.1" transform="rotate(-90 39 62.1)">1M</text>
<text x="40.9" y="62.1" transform="rotate(-90 40.9 62.1)">R0</text>
<text x="51.7" y="62.1" transform="rotate(-90 51.7 62.1)">1M</text>
<text x="53.6" y="62.1" transform="rotate(-90 53.6 62.1)">R1</text>
<text x="63.6" y="63.9">6n8</text>
<text x="92.8" y="63.9">6n8</text>
<text x="73.6" y="85.8">C8</text>
<text x="73.6" y="93.4">6n8</text>
<text x="141.4" y="99.8">In</text>
<text x="144.5" y="99.8">TP6</text>
<text x="47.9" y="104.7">4K7</text>
<text x="48.4" y="102.8">R6</text>
<text x="63.7" y="106.7">R9</text>
<text x="73.3" y="106.7">R10</text>
<text x="94.7" y="104.5" transform="rotate(-90 94.7 104.5)">V-</text>
<text x="112.1" y="102.3">C9</text>
<text x="47.4" y="112.3">300K</text>
<text x="48.4" y="110.5">R7</text>
<text x="58.4" y="111.2">C6</text>
<text x="63.1" y="108.5">4K7</text>
<text x="73.3" y="108.5">4K7</text>
<text x="81.2" y="111.2">C7</text>
<text x="91.9" y="108.7">+</text>
<text x="94.7" y="108.7" transform="rotate(-90 94.7 108.7)">V+</text>
<text x="112" y="110">4.7u</text>
<text x="140.8" y="111.2">Out</text>
<text x="144.5" y="111.2">TP5</text>
<text x="58.5" y="115.9">6n8</text>
<text x="81.4" y="115.9">6n8</text>
<text x="26.4" y="141.7">TP7</text>
<text x="31.5" y="141.7">5V0_TP</text>
<text x="50.6" y="141.7">TP3</text>
<text x="55.7" y="141.7">5VA_TP</text>
<text x="36.5" y="147.9">4K7</text>
<text x="36.5" y="146">R13</text>
<text x="31.7" y="151.9">C11</text>
<text x="47" y="151.9">C12</text>
<text x="54.6" y="151.9">C10</text>
<text x="31.7" y="156.9">220u</text>
<text x="47" y="156.9">220u</text>
<text x="54.7" y="156.6">100n</text>
<text x="26.4" y="167.1">TP8</text>
<text x="31.5" y="167.1">3V3_TP</text>
<text x="50.6" y="167.1">TP4</text>
<text x="55.2" y="167.1">3VA3_TP</text>
<text x="73.3" y="165.8">R11</text>
<text x="79.7" y="167.2" transform="rotate(-90 79.7 167.2)">100K</text>
<text x="35.2" y="173.3">4K7</text>
<text x="35.2" y="171.4">R14</text>
<text x="93.9" y="173.5">C16</text>
<text x="98.8" y="172.7">1V5_TP</text>
<text x="100.1" y="169.4">TP2</text>
<text x="31.7" y="177.3">C13</text>
<text x="45.7" y="177.3">C14</text>
<text x="54.6" y="177.3">C15</text>
<text x="79.5" y="177.8" transform="rotate(-90 79.5 177.8)">100K</text>
<text x="85.8" y="177.8" transform="rotate(-90 85.8 177.8)">100K</text>
<text x="93.9" y="178.5">4.7u</text>
<text x="100.1" y="179.6">TP1</text>
<text x="31.7" y="182.3">220u</text>
<text x="45.7" y="182.3">220u</text>
<text x="54.7" y="182">100n</text>
<text x="98.6" y="182.9">GND_TP</text>
</g>
</svg>
